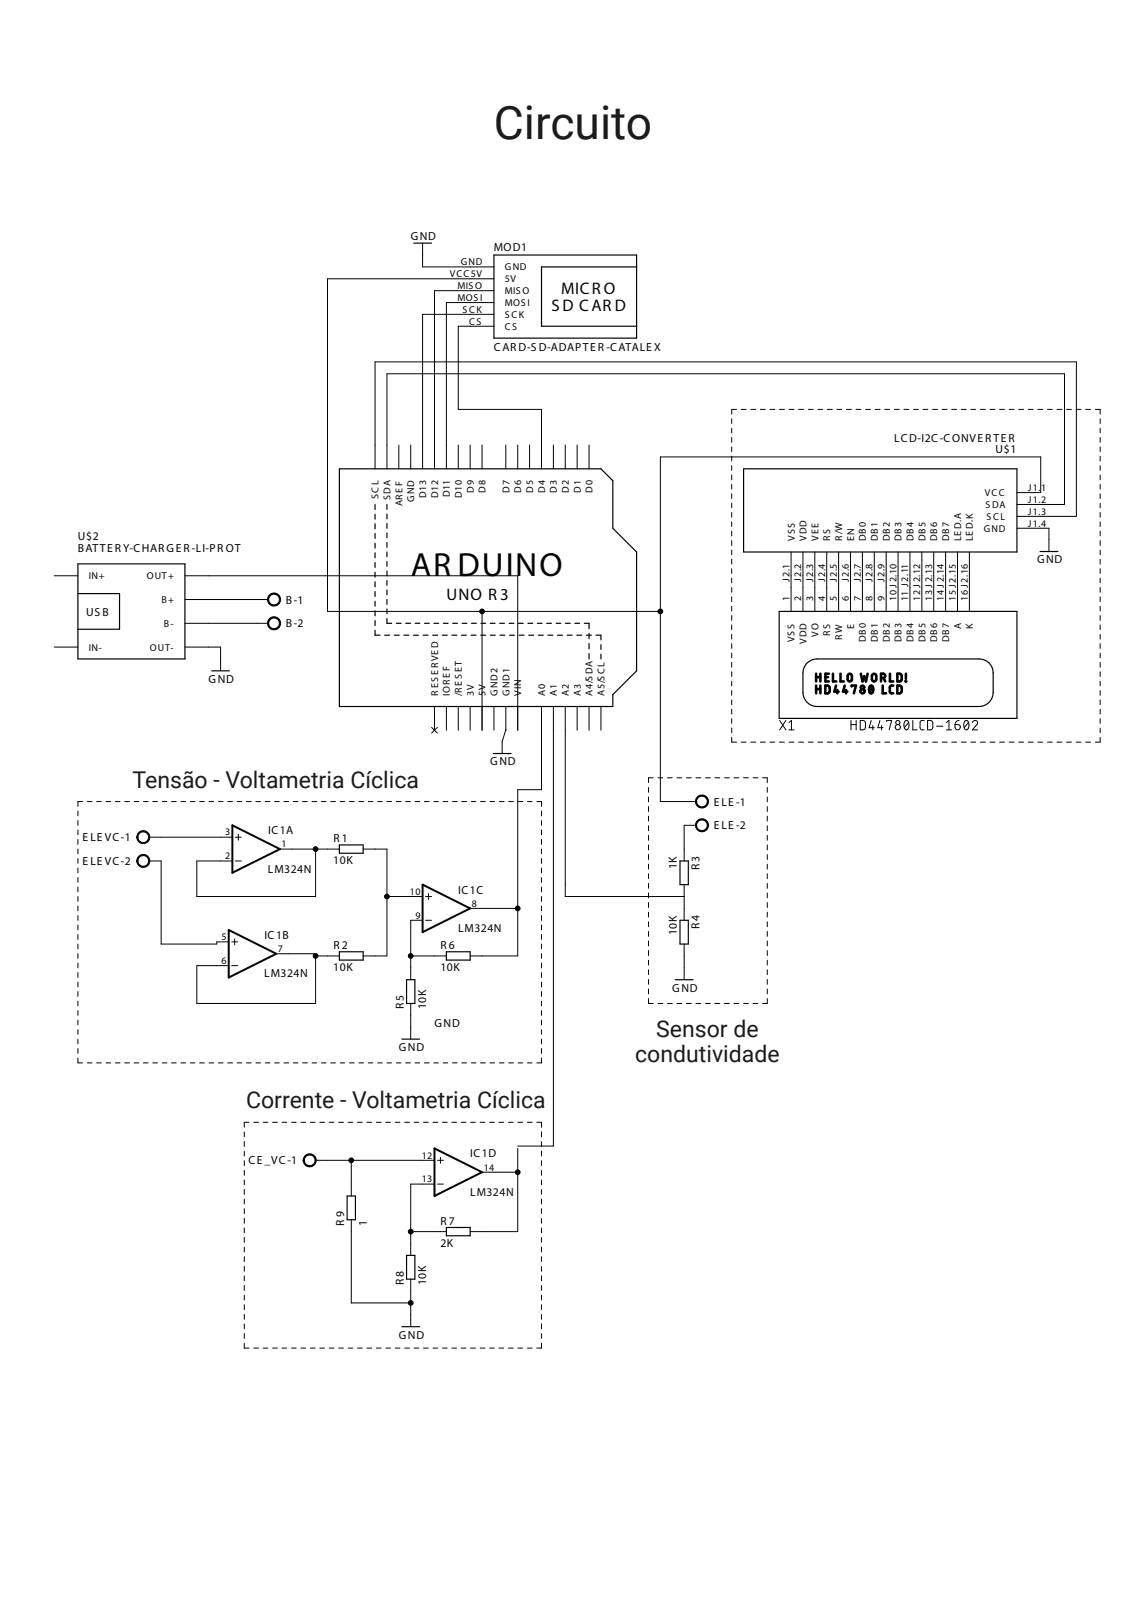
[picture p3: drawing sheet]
<svg xmlns="http://www.w3.org/2000/svg" width="210mm" height="297mm" viewBox="0 0 210 297" stroke-linecap="round" stroke-linejoin="round" font-family="sans-serif">
<!-- layer: Camada 1 -->
<g fill="none" stroke="#050006" stroke-width=".18">
<path d="M86.2 48.9h4.3M86.2 51.1h4.3M86.2 59.8h4.3M86.2 55.5h4.3M86.2 57.6h4.3M86.2 53.3h4.3M134.1 76.8v.8M134.1 78.5v.9M135 75.1h-.9v.8M135.8 75.1h.9M137.6 75.1h.9M139.3 75.1h.9"/>
<path d="M141.1 75.1h.9M142.8 75.1h.9M144.6 75.1h.9M146.4 75.1h.8M148.1 75.1h.9M149.9 75.1h.8M151.6 75.1h.9M153.4 75.1h.9M155.1 75.1h.9M156.9 75.1h.9M158.6 75.1h.9M160.4 75.1h.9"/>
<path d="M162.1 75.1h.9M163.9 75.1h.9M165.6 75.1h.9M167.4 75.1h.9M169.1 75.1h.9M170.9 75.1h.9M172.6 75.1h1M174.4 75.1h.9M176.1 75.1h1M177.9 75.1h.9M179.7 75.1h.9M181.4 75.1h.9"/>
<path d="M183.2 75.1h.9M184.9 75.1h.9M186.7 75.1h.9M188.4 75.1h.9M190.2 75.1h.9M191.9 75.1h.9M193.7 75.1h.9M195.4 75.1h.9M197.2 75.1h.9M199 75.1h.8M200.7 75.1h.9v.8M201.6 76.8v.8"/>
<path d="M201.6 78.5v.9M68.7 81.6v4.4M70.9 81.6v4.4M73.1 81.6v4.4M75.3 81.6v4.4M77.4 81.6v4.4M79.6 81.6v4.4M81.8 81.6v4.4M84 81.6v4.4M86.2 81.6v4.4M88.3 81.6v4.4M92.7 81.6v4.4"/>
<path d="M94.9 81.6v4.4M97 81.6v4.4M99.2 81.6v4.4M101.4 81.6v4.4M103.6 81.6v4.4M105.8 81.6v4.4M107.9 81.6v4.4M134.1 80.2v.9M134.1 81.9v.9M134.1 83.6v.9M134.1 85.4v.8M134.1 87.1v.8"/>
<path d="M134.1 88.8v.9M134.1 90.5v.9M134.1 92.3v.8M134.1 94v.8M134.1 95.7v.8M134.1 97.4v.9M134.1 99.1v.9M186.4 96.8h4.3M186.4 94.7h4.3M186.4 92.5h4.3M186.4 90.3h4.3M201.6 80.2v.9"/>
<path d="M201.6 81.9v.9M201.6 83.6v.9M201.6 85.4v.8M201.6 87.1v.8M201.6 88.8v.9M201.6 90.5v.9M201.6 92.3v.8M201.6 94v.8M201.6 95.7v.8M201.6 97.4v.9M201.6 99.1v.9M134.1 100.8v.9"/>
<path d="M134.1 102.5v.9M134.1 104.3v.8M134.1 106v.8M134.1 107.7v.9M134.1 109.4v.9M134.1 111.2v.8M134.1 112.9v.8M134.1 114.6v.8M134.1 116.3v.9M134.1 118v.9M134.1 119.7v.9M145 101.2v4.4"/>
<path d="M145 107.7v4.4M147.1 101.2v4.4M147.1 107.7v4.4M149.3 101.2v4.4M149.3 107.7v4.4M151.5 101.2v4.4M151.5 107.7v4.4M153.7 101.2v4.4M153.7 107.7v4.4M155.9 101.2v4.4M155.9 107.7v4.4M158 101.2v4.4"/>
<path d="M158 107.7v4.4M160.2 101.2v4.4M160.2 107.7v4.4M162.4 101.2v4.4M162.4 107.7v4.4M164.6 101.2v4.4M164.6 107.7v4.4M166.7 101.2v4.4M166.7 107.7v4.4M168.9 101.2v4.4M168.9 107.7v4.4M171.1 101.2v4.4"/>
<path d="M171.1 107.7v4.4M173.3 101.2v4.4M173.3 107.7v4.4M175.5 101.2v4.4M175.5 107.7v4.4M177.6 101.2v4.4M177.6 107.7v4.4M201.6 100.8v.9M201.6 102.5v.9M201.6 104.3v.8M201.6 106v.8M201.6 107.7v.9"/>
<path d="M201.6 109.4v.9M201.6 111.2v.8M201.6 112.9v.8M201.6 114.6v.8M201.6 116.3v.9M201.6 118v.9M201.6 119.7v.9M79.1 133.4l1 1M79.6 129.5v4.4M80.1 133.4l-1 1M81.8 129.5v4.4M84 129.5v4.4"/>
<path d="M86.2 129.5v4.4M88.3 129.5v4.4M90.5 129.5v4.4M92.7 129.5v4.4M94.9 129.5v4.4M99.2 129.5v4.4M101.4 129.5v4.4M103.6 129.5v4.4M105.8 129.5v4.4M107.9 129.5v4.4M110.1 129.5v4.4M134.1 121.4v.9"/>
<path d="M134.1 123.2v.8M134.1 124.9v.8M134.1 126.6v.9M134.1 128.3v.9M134.1 130v.9M134.1 131.8v.8M134.1 133.5v.8M134.1 135.2v.9h.9M135.8 136.1h.9M137.6 136.1h.9M139.3 136.1h.9M141.1 136.1h.9"/>
<path d="M142.8 136.1h.9M142.9 132.1l1.1 1.7M144 132.1l-1.1 1.7M144.6 133.8h.9M144.6 132.5l.4-.4v1.7M144.6 136.1h.9M146.4 136.1h.8M148.1 136.1h.9M149.9 136.1h.8M151.6 136.1h.9M153.4 136.1h.9M155.1 136.1h.9"/>
<path d="M155.9 132.1v1.7M155.9 132.8h1M156.9 136.1h.9M156.9 132.1v1.7M157.6 132.1h.6l.3 .2 .1 1-.2 .4-.8 .1zM158.6 136.1h.9M159.6 132.1l-.3 1.3h.9M159.9 133v.8M160.4 136.1h.9M161.2 132.1l-.3 1.3h.9M161.5 133v.8M162.1 136.1h.9"/>
<path d="M162.5 132.3v-.2h.9l-.5 1.7M163.9 136.1h.9M165.6 136.1h.9M165.9 132.2l.1-.1a.73 .73 0 0 1 .6 1.1l-.1 .2a.42 .42 0 0 1-.4 .4 .42 .42 0 0 1-.4-.4v-.7zM166.5 132.5l-.8 .9M167.3 132.1v1.7h.7M167.4 136.1h.9M169.1 136.1h.9M169.4 132.1h-.6l-.2 .2v1.1l.2 .4h.6M170 132.1h.6l.3 .3v.9l-.1 .3-.2 .2h-.6zM170.9 136.1h.9M171.6 133.1h1.2"/>
<path d="M172.6 136.1h1M173.4 133.8h1M173.4 132.5l.5-.4v1.7M174.4 136.1h.9M175 132.8h.6a.48 .48 0 0 1 .4 .6 .48 .48 0 0 1-.5 .4 .48 .48 0 0 1-.5-.5zM175.8 132.1l-.6 .2-.2 .5M176.1 136.1h1M176.8 132.2l.1-.1a.78 .78 0 0 1 .6 1.3 .42 .42 0 0 1-.4 .4 .42 .42 0 0 1-.4-.4l-.1-.7zM177.5 132.5l-.8 .9M177.9 136.1h.9M178.2 132.5a.48 .48 0 0 1 .7-.4 .48 .48 0 0 1 .1 .7l-.8 1h.9M179.7 136.1h.9"/>
<path d="M181.4 136.1h.9M183.2 136.1h.9M184.9 136.1h.9M186.7 136.1h.9M188.4 136.1h.9M190.2 136.1h.9M191.9 136.1h.9M193.7 136.1h.9M195.4 136.1h.9M197.2 136.1h.9M199 136.1h.8M201.6 121.4v.9"/>
<path d="M201.6 123.2v.8M201.6 124.9v.8M201.6 126.6v.9M201.6 128.3v.9M201.6 130v.9M201.6 131.8v.8M201.6 133.5v.8M201.6 135.2v.9h-.9M14.3 148.7v.9M14.3 150.4v.9M14.3 152.2v.9M14.3 153.9v.9"/>
<path d="M14.3 155.6v.9M14.3 157.4v.9M14.3 159.1v.9M15.1 147h-.8v.8M16 147h.9M17.7 147h.9M19.4 147h.9M21.1 147h.9M22.8 147h.9M24.6 147h.8M26.3 147h.9M28 147h.9"/>
<path d="M29.7 147h.9M31.4 147h.9M33.2 147h.8M34.9 147h.8M36.6 147h.8M38.3 147h.9M40 147h.9M41.7 147h.9M43.5 147h.8M45.2 147h.8M46.9 147h.8M48.6 147h.9"/>
<path d="M50.3 147h.9M52 147h.9M53.7 147h.9M55.5 147h.8M57.2 147h.8M58.9 147h.9M60.6 147h.9M62.3 147h.9M64 147h.9M65.8 147h.8M67.5 147h.8M69.2 147h.9"/>
<path d="M70.9 147h.9M72.6 147h.9M74.3 147h.9M76.1 147h.8M77.8 147h.8M79.5 147h.8M81.2 147h.9M82.9 147h.9M84.6 147h.9M86.4 147h.8M88.1 147h.8M89.8 147h.8"/>
<path d="M91.5 147h.9M93.2 147h.9M94.9 147h.9M96.6 147h.9M98.4 147h.8v.8M99.2 148.7v.9M99.2 150.4v.9M99.2 152.2v.9M99.2 153.9v.9M99.2 155.6v.9M99.2 157.4v.9M99.2 159.1v.9"/>
<path d="M118.8 144.4v.8M118.8 146.1v.9M118.8 147.9v.9M118.8 149.6v.9M118.8 151.4v.9M118.8 153.1v1M118.8 154.9v.9M118.8 156.7v.9M118.8 158.4v.9M119.7 142.6h-.9v.9M120.6 142.6h.8M122.3 142.6h.9"/>
<path d="M124 142.6h.9M125.4 155.7v2.1M125.8 142.6h.9M127.5 142.6h.9M129.3 142.6h.9M131 142.6h.9M132.8 142.6h.8M134.5 142.6h.9M136.2 142.6h.9M138 142.6h.9M139.7 142.6h.9v.9M140.6 144.4v.8"/>
<path d="M140.6 146.1v.9M140.6 147.9v.9M140.6 149.6v.9M140.6 151.4v.9M140.6 153.1v1M140.6 154.9v.9M140.6 156.7v.9M140.6 158.4v.9M14.3 160.9v.9M14.3 162.6v.9M14.3 164.4v.9M14.3 166.1v.9"/>
<path d="M14.3 167.8v.9M14.3 169.6v.9M14.3 171.3v.9M14.3 173.1v.9M14.3 174.8v.9M14.3 176.6v.9M14.3 178.3v.9M99.2 160.9v.9M99.2 162.6v.9M99.2 164.4v.9M99.2 166.1v.9M99.2 167.8v.9"/>
<path d="M99.2 169.6v.9M99.2 171.3v.9M99.2 173.1v.9M99.2 174.8v.9M99.2 176.6v.9M99.2 178.3v.9M118.8 160.2v.9M118.8 161.9v1M118.8 163.7v.9M118.8 165.5v.9M118.8 167.2v.9M118.8 169v.9"/>
<path d="M118.8 170.8v.9M118.8 172.5v.9M118.8 174.3v.9M118.8 176v.9M118.8 177.8v.9M118.8 179.6v.8M125.4 162.2v2.2M125.4 166.5v2.2M125.4 173.1v2.2M140.6 160.2v.9M140.6 161.9v1M140.6 163.7v.9"/>
<path d="M140.6 165.5v.9M140.6 167.2v.9M140.6 169v.9M140.6 170.8v.9M140.6 172.5v.9M140.6 174.3v.9M140.6 176v.9M140.6 177.8v.9M140.6 179.6v.8M14.3 180v.9M14.3 181.8v.9M14.3 183.5v.9"/>
<path d="M14.3 185.3v.8M14.3 187v.9M14.3 188.8v.8M14.3 190.5v.9M14.3 192.2v.9M14.3 194v.9h.8M16 194.9h.9M17.7 194.9h.9M19.4 194.9h.9M21.1 194.9h.9M22.8 194.9h.9M24.6 194.9h.8"/>
<path d="M26.3 194.9h.9M28 194.9h.9M29.7 194.9h.9M31.4 194.9h.9M33.2 194.9h.8M34.9 194.9h.8M36.6 194.9h.8M38.3 194.9h.9M40 194.9h.9M41.7 194.9h.9M43.5 194.9h.8M45.2 194.9h.8"/>
<path d="M46.9 194.9h.8M48.6 194.9h.9M50.3 194.9h.9M52 194.9h.9M53.7 194.9h.9M55.5 194.9h.8M57.2 194.9h.8M58.9 194.9h.9M60.6 194.9h.9M62.3 194.9h.9M64 194.9h.9M65.8 194.9h.8"/>
<path d="M67.5 194.9h.8M69.2 194.9h.9M70.9 194.9h.9M72.6 194.9h.9M74.3 194.9h.9M76.1 194.9h.8M77.8 194.9h.8M79.5 194.9h.8M81.2 194.9h.9M82.9 194.9h.9M84.6 194.9h.9M86.4 194.9h.8"/>
<path d="M88.1 194.9h.8M89.8 194.9h.8M91.5 194.9h.9M93.2 194.9h.9M94.9 194.9h.9M96.6 194.9h.9M99.2 180v.9M99.2 181.8v.9M99.2 183.5v.9M99.2 185.3v.8M99.2 187v.9M99.2 188.8v.8"/>
<path d="M99.2 190.5v.9M99.2 192.2v.9M99.2 194v.9h-.8M118.8 181.3v.9M118.8 183.1v.9h.9M120.6 184h.8M122.3 184h.9M124 184h.9M125.8 184h.9M127.5 184h.9M129.3 184h.9M131 184h.9"/>
<path d="M132.8 184h.8M134.5 184h.9M136.2 184h.9M138 184h.9M140.6 181.3v.9M140.6 183.1v.9h-.9M44.8 207.5v.9M44.8 209.3v.9M44.8 211v.9M44.8 212.8v.9M44.8 214.6v.9M44.8 216.3v.9"/>
<path d="M44.8 218.1v.9M44.8 219.8v.9M45.6 205.8h-.8v.9M46.5 205.8h.9M48.2 205.8h.9M50 205.8h.8M51.7 205.8h.9M53.4 205.8h.9M55.1 205.8h.9M56.9 205.8h.8M58.6 205.8h.9M60.3 205.8h.9"/>
<path d="M62.1 205.8h.8M63.8 205.8h.9M65.5 205.8h.9M67.2 205.8h.9M69 205.8h.8M70.7 205.8h.9M72.4 205.8h.9M74.2 205.8h.8M75.9 205.8h.9M77.6 205.8h.9M79.3 205.8h.9M81.1 205.8h.8"/>
<path d="M82.8 205.8h.9M84.5 205.8h.9M86.2 205.8h.9M88 205.8h.9M89.7 205.8h.9M91.4 205.8h.9M93.2 205.8h.8M94.9 205.8h.9M96.6 205.8h.9M98.4 205.8h.8v.9M99.2 207.5v.9M99.2 209.3v.9"/>
<path d="M99.2 211v.9M99.2 212.8v.9M99.2 214.6v.9M99.2 216.3v.9M99.2 218.1v.9M99.2 219.8v.9M44.8 221.6v.9M44.8 223.4v.9M44.8 225.1v.9M44.8 226.9v.9M44.8 228.6v.9M44.8 230.4v.9"/>
<path d="M44.8 232.2v.9M44.8 233.9v.9M44.8 235.7v.9M44.8 237.4v.9M44.8 239.2v.9M99.2 221.6v.9M99.2 223.4v.9M99.2 225.1v.9M99.2 226.9v.9M99.2 228.6v.9M99.2 230.4v.9M99.2 232.2v.9"/>
<path d="M99.2 233.9v.9M99.2 235.7v.9M99.2 237.4v.9M99.2 239.2v.9M44.8 241v.9M44.8 242.7v.9M44.8 244.5v.9M44.8 246.2v.9h.8M46.5 247.1h.9M48.2 247.1h.9M50 247.1h.8M51.7 247.1h.9"/>
<path d="M53.4 247.1h.9M55.1 247.1h.9M56.9 247.1h.8M58.6 247.1h.9M60.3 247.1h.9M62.1 247.1h.8M63.8 247.1h.9M65.5 247.1h.9M67.2 247.1h.9M69 247.1h.8M70.7 247.1h.9M72.4 247.1h.9"/>
<path d="M74.2 247.1h.8M75.9 247.1h.9M77.6 247.1h.9M79.3 247.1h.9M81.1 247.1h.8M82.8 247.1h.9M84.5 247.1h.9M86.2 247.1h.9M88 247.1h.9M89.7 247.1h.9M91.4 247.1h.9M93.2 247.1h.8"/>
<path d="M94.9 247.1h.9M96.6 247.1h.9M99.2 241v.9M99.2 242.7v.9M99.2 244.5v.9M99.2 246.2v.9h-.8"/>
<circle cx="164.5" cy="133.3" r=".48"/>
<circle cx="164.5" cy="132.5" r=".39"/>
</g>
<g fill="none" stroke="#050006" stroke-width=".22">
<path d="M90.5 46.8h26.2v15.2h-26.2zM116.7 48.9h-17.5v10.9h17.5M62.2 86h47.9l2.2 2.1v8.7l4.4 4.4v21.8l-4.4 4.3v2.2h-50.1zM68.7 92.5v.9M68.7 94.3v.9M68.7 96v1M68.7 97.8v.9M68.7 99.6v.9M70.9 92.5v.9M70.9 94.2v.9M70.9 96v.9M70.9 97.7v.9"/>
<path d="M70.9 99.5v.8M136.3 86h50.1v15.2h-50.1zM68.7 101.3v1M68.7 103.1v.9M68.7 104.9v.9M68.7 106.7v.9M68.7 108.4v1M68.7 110.2v.9M68.7 112v.9M68.7 113.8v.9M68.7 115.5v1h.9M70.5 116.5h.9"/>
<path d="M70.9 101.2v.9M70.9 102.9v.9M70.9 104.7v.9M70.9 106.4v.9M70.9 108.2v.8M70.9 109.9v.9M70.9 111.6v.9M70.9 113.4v.9h.9M72.2 116.5h1M72.6 114.3h.9M74 116.5h.9M74.4 114.3h.8"/>
<path d="M75.8 116.5h.9M76.1 114.3h.8M77.5 116.5h.9M77.8 114.3h.9M79.3 116.5h.9M79.5 114.3h.9M81.1 116.5h.9M81.2 114.3h.9M82.8 116.5h.9M83 114.3h.8M84.6 116.5h.9M84.7 114.3h.9"/>
<path d="M86.3 116.5h.9M86.4 114.3h.9M88.1 116.5h.9M88.1 114.3h.9M89.9 116.5h.8M89.9 114.3h.8M91.6 114.3h.8M91.6 116.5h.9M93.3 114.3h.9M93.4 116.5h.9M95 114.3h.9M95.1 116.5h.9"/>
<path d="M96.7 114.3h.9M96.9 116.5h.9M98.5 114.3h.8M98.6 116.5h1M100.2 114.3h.8M100.4 116.5h.9M101.9 114.3h.9M102.2 116.5h.9M103.6 114.3h.9M103.9 116.5h.9M105.3 114.3h.9M105.7 116.5h.9"/>
<path d="M107.1 114.3h.8v1M107.5 116.5h.9M107.9 116.1v1M107.9 118v1M107.9 119.8v1M109.2 116.5h.9v.8M110.1 118.2v.9M110.1 119.9v.9M142.8 112.1h43.6v19.6h-43.6zM147.9 121.6l.7-.5 1.1-.3h29.7a2.54 2.54 0 0 1 2.6 2.6v3.5a2.57 2.57 0 0 1-2.6 2.6h-29.7a2.6 2.6 0 0 1-2.6-2.6l.1-3.9 .2-.8zM124.6 157.8h1.5v4.4h-1.5zM124.6 168.7h1.5v4.4h-1.5z"/>
</g>
<g fill="none" stroke="#050006" stroke-width=".47">
<path d="M149.6 123.5v1.4M149.6 125.7v1.4M149.6 124.1h.7M149.6 126.3h.7M150.3 123.5v1.4M150.3 125.7v1.4M151.2 125.7h.6l.2 .2v.8l-.2 .4h-.6zM151.3 124.1h.4M151.9 123.5h-.6v1.4h.6M152.6 123.5v1.4h.7M153.2 125.7l-.3 1.1h.8M153.4 126.5v.6"/>
<path d="M154 123.5v1.4h.6M154.8 125.7l-.3 1.1h.8M155 126.5v.6M155.5 123.6l.2-.1 .3 .1 .1 .9a.39 .39 0 0 1-.4 .4 .39 .39 0 0 1-.4-.4zM156.1 125.9v-.2h.7l-.3 1.4M157.7 123.5l.3 1.4 .4-.9 .3 .9 .3-1.4M159.4 125.8l.2-.1a.85 .85 0 0 1 0 1.4 .89 .89 0 0 1-.2-1.3zM159.9 123.6l.3-.1 .2 .1 .2 .9a.4 .4 0 0 1-.4 .4 .4 .4 0 0 1-.4-.4zM160 126l-.7 .8M161.4 124.3h.4a.4 .4 0 0 0 .4-.4 .4 .4 0 0 0-.4-.4h-.4v1.4M161.8 125.7v1.4h.6M161.9 124.3l.3 .6"/>
<path d="M163.1 123.5v1.4h.6M163.7 125.7l-.6 .1v.2v.9l.2 .2h.4M164.4 123.5l.6 .1 .2 .2v.7l-.2 .4h-.6zM164.4 125.7h.6l.2 .2v.8l-.2 .4h-.6zM166 124.9h.1M166 123.5v1"/>
<circle cx="158.1" cy="126.7" r=".39"/>
<circle cx="158.1" cy="126" r=".32"/>
</g>
<path d="M127.8 146.1a1.2 1.2 0 0 1 1.9 .2 1.2 1.2 0 0 1-.7 1.8 1.2 1.2 0 0 1-1.6-1.1h.3a.98 .98 0 0 1 1.4-.9 .98 .98 0 0 1 .1 1.7 .98 .98 0 0 1-1.5-.6v-.2h-.3z" fill-rule="evenodd" fill="#050006"/>
<path d="M125.4 147h2.1M127.8 146.1a1.2 1.2 0 0 1 1.9 .2 1.2 1.2 0 0 1-.7 1.8 1.2 1.2 0 0 1-1.6-1.1h.3a.98 .98 0 0 1 1.4-.9 .98 .98 0 0 1 .1 1.7 .98 .98 0 0 1-1.5-.6v-.2h-.3z" fill="none" stroke="#050006" stroke-width=".18"/>
<path d="M127.8 150.5a1.2 1.2 0 0 1 1.9 .2 1.2 1.2 0 0 1-.7 1.7 1.2 1.2 0 0 1-1.6-1.1h.3a.98 .98 0 0 1 1.4-.8 .98 .98 0 0 1 .1 1.6 .98 .98 0 0 1-1.5-.6v-.2h-.3z" fill-rule="evenodd" fill="#050006"/>
<path d="M125.4 151.3h2.1M127.8 150.5a1.2 1.2 0 0 1 1.9 .2 1.2 1.2 0 0 1-.7 1.7 1.2 1.2 0 0 1-1.6-1.1h.3a.98 .98 0 0 1 1.4-.8 .98 .98 0 0 1 .1 1.6 .98 .98 0 0 1-1.5-.6v-.2h-.3z" fill="none" stroke="#050006" stroke-width=".18"/>
<path d="M49.3 109.1a1.2 1.2 0 0 1 1.9 .2 1.2 1.2 0 0 1-.7 1.8 1.2 1.2 0 0 1-1.5-1.2h.2a.98 .98 0 0 1 1.4-.9 .98 .98 0 0 1 .3 1.6 .98 .98 0 0 1-1.6-.4l-.1-.3h-.2z" fill-rule="evenodd" fill="#050006"/>
<path d="M46.9 109.9h2.2M49.3 109.1a1.2 1.2 0 0 1 1.9 .2 1.2 1.2 0 0 1-.7 1.8 1.2 1.2 0 0 1-1.5-1.2h.2a.98 .98 0 0 1 1.4-.9 .98 .98 0 0 1 .3 1.6 .98 .98 0 0 1-1.6-.4l-.1-.3h-.2z" fill="none" stroke="#050006" stroke-width=".18"/>
<path d="M49.3 113.5a1.2 1.2 0 0 1 1.9 .2 1.2 1.2 0 0 1-.7 1.7 1.2 1.2 0 0 1-1.5-1.1h.2a.98 .98 0 0 1 1.4-1 .98 .98 0 0 1 .3 1.7 .98 .98 0 0 1-1.6-.5l-.1-.2h-.2z" fill-rule="evenodd" fill="#050006"/>
<g fill="none" stroke="#050006" stroke-width=".18">
<path d="M192.2 98.9v2.2M9.9 105.6h4.4M9.9 118.6h4.4M33.9 114.3h4.3M33.9 105.6h4.3M33.9 118.6h4.3M33.9 109.9h4.3M46.9 114.3h2.2M49.3 113.5a1.2 1.2 0 0 1 1.9 .2 1.2 1.2 0 0 1-.7 1.7 1.2 1.2 0 0 1-1.5-1.1h.2a.98 .98 0 0 1 1.4-1 .98 .98 0 0 1 .3 1.7 .98 .98 0 0 1-1.6-.5l-.1-.2h-.2zM92 136v2.1M40.4 153.5h2.2M40.4 157.8h2.2"/>
<path d="M43.1 153.5h1.1M43.1 157.8h1.1M43.7 152.9v1.1M51.3 155.7h2.2M60 155.7h2.2M66.5 155.7h2.2M39.7 172.7h2.2M39.7 177h2.2M42.5 172.7h1M42.5 177h1M43 172.1v1.1M50.6 174.9h2.2"/>
<path d="M60 175.3h2.2M66.5 175.3h2.2M75.3 164.4h2.1M75.3 168.7h2.1M75.3 177.4v2.2M78 164.4h1.1M78 168.7h1.1M78.5 163.8v1.1M79.6 175.3h2.2M86.2 166.5h2.1M86.2 175.3h2.1M125.4 177.4v2.2"/>
<path d="M75.3 184v2.1M75.3 188.3v2.2"/>
</g>
<path d="M14.3 103.4h19.6v17.4h-19.6zM14.3 108.8h7.6v6.6h-7.6M190.6 101.1h3.2M90.4 138.1h3.3M62.2 154.9h4.3v1.5h-4.3zM62.2 174.5h4.3v1.5h-4.3zM74.5 179.6h1.5v4.4h-1.5zM81.8 174.5h4.4v1.5h-4.4zM123.7 179.6h3.3M73.6 190.5h3.3" fill="none" stroke="#050006" stroke-width=".22"/>
<path d="M42.6 151.3l8.7 4.4-8.7 4.3zM41.9 170.5l8.7 4.4-8.7 4.3zM77.4 162.2l8.8 4.3-8.8 4.4z" fill="none" stroke="#050006" stroke-width=".36"/>
<path d="M25.4 152.7a1.2 1.2 0 0 1 1.9 .2 1.2 1.2 0 0 1-.7 1.7 1.2 1.2 0 0 1-1.5-1.1h.2a.98 .98 0 0 1 1.4-.8 .98 .98 0 0 1 .1 1.6 .98 .98 0 0 1-1.5-.6v-.2h-.2z" fill-rule="evenodd" fill="#050006"/>
<path d="M25.4 152.7a1.2 1.2 0 0 1 1.9 .2 1.2 1.2 0 0 1-.7 1.7 1.2 1.2 0 0 1-1.5-1.1h.2a.98 .98 0 0 1 1.4-.8 .98 .98 0 0 1 .1 1.6 .98 .98 0 0 1-1.5-.6v-.2h-.2zM27.4 153.5h2.1" fill="none" stroke="#050006" stroke-width=".18"/>
<path d="M25.4 157a1.2 1.2 0 0 1 1.9 .2 1.2 1.2 0 0 1-.7 1.8 1.2 1.2 0 0 1-1.5-1.2h.2a.98 .98 0 0 1 1.4-.8 .98 .98 0 0 1 .1 1.7 .98 .98 0 0 1-1.5-.6v-.3h-.2z" fill-rule="evenodd" fill="#050006"/>
<g fill="none" stroke="#050006" stroke-width=".18">
<path d="M77.4 44.6v2.2M40.4 120.8v2.2M25.4 157a1.2 1.2 0 0 1 1.9 .2 1.2 1.2 0 0 1-.7 1.8 1.2 1.2 0 0 1-1.5-1.2h.2a.98 .98 0 0 1 1.4-.8 .98 .98 0 0 1 .1 1.7 .98 .98 0 0 1-1.5-.6v-.3h-.2zM27.4 157.8h2.1M64.4 217.1v2.2M77.4 212.7h2.2M77.4 217.1h2.2M80.2 212.7h1.1M80.2 217.1h1.1M80.7 212.2v1.1M88.3 214.9h2.2M64.4 223.6v2.2"/>
<path d="M75.3 228v2.2M75.3 234.5v2.2M79.6 225.8h2.2M86.2 225.8h2.1"/>
</g>
<path d="M75.8 44.6h3.3M38.8 123h3.2M63.6 219.3h1.5v4.3h-1.5zM74.5 230.2h1.5v4.3h-1.5zM81.8 225h4.4v1.6h-4.4z" fill="none" stroke="#050006" stroke-width=".22"/>
<path d="M79.6 210.5l8.7 4.4-8.7 4.4z" fill="none" stroke="#050006" stroke-width=".36"/>
<path d="M55.9 211.9a1.2 1.2 0 0 1 1.9 .2 1.2 1.2 0 0 1-.7 1.8 1.2 1.2 0 0 1-1.6-1.2h.3a.98 .98 0 0 1 1.3-.9 .98 .98 0 0 1 .3 1.6 .98 .98 0 0 1-1.6-.4v-.3h-.3z" fill-rule="evenodd" fill="#050006"/>
<g fill="none" stroke="#050006" stroke-width=".18">
<path d="M70.9 81.6v-13.1h124.2v24h-4.4M145 105.6v2.1M147.1 105.6v2.1M149.3 105.6v2.1M151.5 105.6v2.1M153.7 105.6v2.1M155.9 105.6v2.1M158 105.6v2.1M160.2 105.6v2.1M162.4 105.6v2.1M164.6 105.6v2.1M166.7 105.6v2.1"/>
<path d="M168.9 105.6v2.1M171.1 105.6v2.1M173.3 105.6v2.1M175.5 105.6v2.1M177.6 105.6v2.1M53.5 155.7h6.5M57.8 155.7v8.7h-21.7v-6.6h4.3M125.4 151.3v4.4M55.9 211.9a1.2 1.2 0 0 1 1.9 .2 1.2 1.2 0 0 1-.7 1.8 1.2 1.2 0 0 1-1.6-1.2h.3a.98 .98 0 0 1 1.3-.9 .98 .98 0 0 1 .3 1.6 .98 .98 0 0 1-1.6-.4v-.3h-.3zM57.8 212.7h2.2M75.3 241v2.2"/>
</g>
<path d="M73.6 243.2h3.3" fill="none" stroke="#050006" stroke-width=".22"/>
<circle cx="57.8" cy="155.7" r=".44" fill="#050006"/>
<g fill="none" stroke="#050006" stroke-width=".18">
<path d="M52.8 174.9h5v9.1h-21.7v-7h3.6M57.8 175.3h2.2"/>
<circle cx="57.8" cy="155.7" r=".44"/>
</g>
<circle cx="57.8" cy="175.3" r=".44" fill="#050006"/>
<g fill="none" stroke="#050006" stroke-width=".18">
<path d="M75.3 175.3h4.3M75.3 168.7v8.7"/>
<circle cx="57.8" cy="175.3" r=".44"/>
</g>
<circle cx="75.3" cy="175.3" r=".44" fill="#050006"/>
<g fill="none" stroke="#050006" stroke-width=".18">
<path d="M99.2 144.8h-4.3v30.5h-6.6M88.3 166.5h6.6"/>
<circle cx="75.3" cy="175.3" r=".44"/>
</g>
<circle cx="94.9" cy="166.5" r=".44" fill="#050006"/>
<g fill="none" stroke="#050006" stroke-width=".18">
<path d="M99.2 133.9v10.9M68.7 155.7h2.2v19.6h-2.2M70.9 164.4h4.4"/>
<circle cx="94.9" cy="166.5" r=".44"/>
</g>
<circle cx="70.9" cy="164.4" r=".44" fill="#050006"/>
<g fill="none" stroke="#050006" stroke-width=".18">
<path d="M77.4 46.8v2.1h8.8M190.7 96.8h1.5v2.1M38.2 118.6h2.2v2.2M92.7 133.9l-.7 2.1M125.4 175.3v2.1M75.3 186.1v2.2M64.4 225.8v13.1h10.9M75.3 236.7v4.3"/>
<circle cx="70.9" cy="164.4" r=".44"/>
</g>
<circle cx="75.3" cy="238.9" r=".44" fill="#050006"/>
<g fill="none" stroke="#050006" stroke-width=".18">
<path d="M86.2 53.3h-6.6v28.3M86.2 57.6h-8.8v24M86.2 59.8h-2.2v15.3h15.2v6.5M86.2 55.5h-4.4v26.1M38.2 105.6h56.7v28.3M38.2 109.9h8.7M38.2 114.3h8.7M29.5 153.5h10.9M29.5 157.8v15.3h10.2v-.4M77.4 217.1h-2.1v10.9M75.3 225.8h4.3"/>
<circle cx="75.3" cy="238.9" r=".44"/>
</g>
<circle cx="75.3" cy="225.8" r=".44" fill="#050006"/>
<g fill="none" stroke="#050006" stroke-width=".18">
<path d="M60 212.7h17.4M64.4 212.7v4.4"/>
<circle cx="75.3" cy="225.8" r=".44"/>
</g>
<circle cx="64.4" cy="212.7" r=".44" fill="#050006"/>
<g fill="none" stroke="#050006" stroke-width=".18">
<path d="M90.5 214.9h4.4v10.9h-6.6"/>
<circle cx="64.4" cy="212.7" r=".44"/>
</g>
<circle cx="94.9" cy="214.9" r=".44" fill="#050006"/>
<g fill="none" stroke="#050006" stroke-width=".18">
<path d="M60 51.1h26.2M121 83.8v63.2h4.4M121 112.1h-32.7v21.8M94.9 210.5v4.4"/>
<circle cx="94.9" cy="214.9" r=".44"/>
</g>
<circle cx="121" cy="112.1" r=".44" fill="#050006"/>
<g fill="none" stroke="#050006" stroke-width=".18">
<path d="M60 51.1v61h28.3M121 83.8h69.7v6.5"/>
<circle cx="121" cy="112.1" r=".44"/>
</g>
<circle cx="88.3" cy="112.1" r=".44" fill="#050006"/>
<g fill="none" stroke="#050006" stroke-width=".18">
<path d="M68.7 81.6v-15.3h128.5v28.4h-6.5M101.4 133.9v76.2h-6.5M103.6 133.9v30.5h21.8v2.1"/>
<circle cx="88.3" cy="112.1" r=".44"/>
</g>
<text font-size="8.5" fill="#211915" x="90.5" y="25.5">Circuito</text>
<text font-size="6.2" fill="#050006" x="75.3" y="105.6">AR DUINO</text>
<g font-size="4.2" fill="#211915">
<text x="24.3" y="144.5">Tensão - Voltametria Cíclica</text>
<text x="120.2" y="190">Sensor de</text>
<text x="116.4" y="194.6">condutividade</text>
<text x="45.1" y="203.1">Corrente - Voltametria Cíclica</text>
</g>
<g font-size="3.1" fill="#050006">
<text x="102.8" y="53.8">MICR O</text>
<text x="101" y="57.1">S D CAR D</text>
<text x="81.8" y="109.9">UNO R 3</text>
</g>
<g font-size="2.1" fill="#050006">
<text x="75.3" y="43.9">GND</text>
<text x="90.5" y="46.1">MOD1</text>
<text x="90.5" y="64.4">CAR D-S D-ADAPTE R -CATALE X</text>
<text x="163.9" y="80.9">LCD-I2C-CONVE RTE R</text>
<text x="182.4" y="83.1">U$1</text>
<text x="14.3" y="101.2">BATTE RY-CHAR GE R -LI-PR OT</text>
<text x="14.3" y="99">U$2</text>
<text x="190" y="103.3">GND</text>
<text x="15.8" y="112.9">US B</text>
<text x="52.4" y="110.7">B-1</text>
<text x="52.4" y="115">B-2</text>
<text x="38.2" y="125.2">GND</text>
<text x="89.8" y="140.3">GND</text>
<text x="130.8" y="147.7">E LE -1</text>
<text x="15.1" y="154.2">E LE VC-1</text>
<text x="49.1" y="152.9">IC1A</text>
<text x="61.1" y="154.4">R 1</text>
<text x="130.8" y="152.1">E LE -2</text>
<text x="15.1" y="158.6">E LE VC-2</text>
<text x="49.1" y="160">LM324N</text>
<text x="61.1" y="158.5">10K</text>
<text x="124.1" y="159.4" transform="rotate(-90 124.1 159.4)">1K</text>
<text x="128.2" y="159.5" transform="rotate(-90 128.2 159.5)">R 3</text>
<text x="84" y="163.8">IC1C</text>
<text x="48.4" y="172.1">IC1B</text>
<text x="61.1" y="174">R 2</text>
<text x="80.7" y="174">R 6</text>
<text x="84" y="170.9">LM324N</text>
<text x="124.1" y="171.5" transform="rotate(-90 124.1 171.5)">10K</text>
<text x="128.2" y="170.4" transform="rotate(-90 128.2 170.4)">R 4</text>
<text x="48.4" y="179.2">LM324N</text>
<text x="61.1" y="178.1">10K</text>
<text x="80.7" y="178.1">10K</text>
<text x="74" y="185.1" transform="rotate(-90 74 185.1)">R 5</text>
<text x="78.1" y="185.1" transform="rotate(-90 78.1 185.1)">10K</text>
<text x="123.2" y="181.8">GND</text>
<text x="79.6" y="188.3">GND</text>
<text x="73.1" y="192.7">GND</text>
<text x="45.5" y="213.5">CE _VC-1</text>
<text x="86.2" y="212.2">IC1D</text>
<text x="86.2" y="219.3">LM324N</text>
<text x="63.1" y="224.7" transform="rotate(-90 63.1 224.7)">R 9</text>
<text x="67.2" y="224.7" transform="rotate(-90 67.2 224.7)">1</text>
<text x="80.7" y="224.5">R 7</text>
<text x="80.7" y="228.6">2K</text>
<text x="74" y="235.6" transform="rotate(-90 74 235.6)">R 8</text>
<text x="78.1" y="235.6" transform="rotate(-90 78.1 235.6)">10K</text>
<text x="73.1" y="245.4">GND</text>
</g>
<g font-size="1.8" fill="#050006">
<text x="82.4" y="50.8">VCC5V</text>
<text x="83.8" y="53">MISO</text>
<text x="84.4" y="48.6">GND</text>
<text x="92.5" y="49.6">GND</text>
<text x="92.5" y="51.8">5V</text>
<text x="92.5" y="53.9">MISO</text>
<text x="83.8" y="55.2">MOS I</text>
<text x="84.8" y="57.3">SCK</text>
<text x="86" y="59.5">CS</text>
<text x="92.5" y="56.1">MOSI</text>
<text x="92.5" y="58.3">S CK</text>
<text x="92.5" y="60.5">CS</text>
<text x="69.4" y="91.5" transform="rotate(-90 69.4 91.5)">SCL</text>
<text x="71.6" y="91.7" transform="rotate(-90 71.6 91.7)">SDA</text>
<text x="73.7" y="92.8" transform="rotate(-90 73.7 92.8)">AR E F</text>
<text x="75.9" y="92" transform="rotate(-90 75.9 92)">GND</text>
<text x="78.1" y="91.3" transform="rotate(-90 78.1 91.3)">D13</text>
<text x="80.3" y="91.3" transform="rotate(-90 80.3 91.3)">D12</text>
<text x="82.5" y="91.2" transform="rotate(-90 82.5 91.2)">D11</text>
<text x="84.6" y="91.3" transform="rotate(-90 84.6 91.3)">D10</text>
<text x="86.8" y="90.3" transform="rotate(-90 86.8 90.3)">D9</text>
<text x="89" y="90.3" transform="rotate(-90 89 90.3)">D8</text>
<text x="93.3" y="90.3" transform="rotate(-90 93.3 90.3)">D7</text>
<text x="95.5" y="90.3" transform="rotate(-90 95.5 90.3)">D6</text>
<text x="97.7" y="90.3" transform="rotate(-90 97.7 90.3)">D5</text>
<text x="99.9" y="90.3" transform="rotate(-90 99.9 90.3)">D4</text>
<text x="102.1" y="90.3" transform="rotate(-90 102.1 90.3)">D3</text>
<text x="104.2" y="90.3" transform="rotate(-90 104.2 90.3)">D2</text>
<text x="106.4" y="90.3" transform="rotate(-90 106.4 90.3)">D1</text>
<text x="108.6" y="90.3" transform="rotate(-90 108.6 90.3)">D0</text>
<text x="180.5" y="91">VCC</text>
<text x="180.6" y="93.1">S DA</text>
<text x="180.8" y="95.3">SCL</text>
<text x="188.4" y="94.4">J1.3</text>
<text x="188.4" y="92.2">J1.2</text>
<text x="188.4" y="90">J1.</text>
<text x="190.8" y="90">1</text>
<text x="145.6" y="99.2" transform="rotate(-90 145.6 99.2)">VS S</text>
<text x="147.8" y="99.2" transform="rotate(-90 147.8 99.2)">VDD</text>
<text x="150" y="99.2" transform="rotate(-90 150 99.2)">VE E</text>
<text x="152.2" y="99.2" transform="rotate(-90 152.2 99.2)">R S</text>
<text x="154.3" y="99.2" transform="rotate(-90 154.3 99.2)">R /W</text>
<text x="156.5" y="99.2" transform="rotate(-90 156.5 99.2)">E N</text>
<text x="158.7" y="99.2" transform="rotate(-90 158.7 99.2)">DB0</text>
<text x="160.9" y="99.2" transform="rotate(-90 160.9 99.2)">DB1</text>
<text x="163" y="99.2" transform="rotate(-90 163 99.2)">DB2</text>
<text x="165.2" y="99.2" transform="rotate(-90 165.2 99.2)">DB3</text>
<text x="167.4" y="99.2" transform="rotate(-90 167.4 99.2)">DB4</text>
<text x="169.6" y="99.2" transform="rotate(-90 169.6 99.2)">DB5</text>
<text x="171.8" y="99.2" transform="rotate(-90 171.8 99.2)">DB6</text>
<text x="173.9" y="99.2" transform="rotate(-90 173.9 99.2)">DB7</text>
<text x="176.1" y="99.2" transform="rotate(-90 176.1 99.2)">LE D.A</text>
<text x="178.3" y="99.2" transform="rotate(-90 178.3 99.2)">LE D.K</text>
<text x="180.3" y="97.5">GND</text>
<text x="188.4" y="96.5">J1.4</text>
<text x="16.3" y="106.2">IN+</text>
<text x="26.9" y="106.2">OUT+</text>
<text x="144.7" y="106.7" transform="rotate(-90 144.7 106.7)">J2.1</text>
<text x="146.8" y="106.7" transform="rotate(-90 146.8 106.7)">J2.2</text>
<text x="149" y="106.7" transform="rotate(-90 149 106.7)">J2.3</text>
<text x="151.2" y="106.7" transform="rotate(-90 151.2 106.7)">J2.4</text>
<text x="153.4" y="106.7" transform="rotate(-90 153.4 106.7)">J2.5</text>
<text x="155.5" y="106.7" transform="rotate(-90 155.5 106.7)">J2.6</text>
<text x="157.7" y="106.7" transform="rotate(-90 157.7 106.7)">J2.7</text>
<text x="159.9" y="106.7" transform="rotate(-90 159.9 106.7)">J2.8</text>
<text x="162.1" y="106.7" transform="rotate(-90 162.1 106.7)">J2.9</text>
<text x="29.6" y="110.6">B+</text>
<text x="144.7" y="110.1" transform="rotate(-90 144.7 110.1)">1</text>
<text x="146.8" y="110.1" transform="rotate(-90 146.8 110.1)">2</text>
<text x="149" y="110.1" transform="rotate(-90 149 110.1)">3</text>
<text x="151.2" y="110.1" transform="rotate(-90 151.2 110.1)">4</text>
<text x="153.4" y="110.1" transform="rotate(-90 153.4 110.1)">5</text>
<text x="155.5" y="110.1" transform="rotate(-90 155.5 110.1)">6</text>
<text x="157.7" y="110.1" transform="rotate(-90 157.7 110.1)">7</text>
<text x="159.9" y="110.1" transform="rotate(-90 159.9 110.1)">8</text>
<text x="162.1" y="110.1" transform="rotate(-90 162.1 110.1)">9</text>
<text x="164.3" y="110.1" transform="rotate(-90 164.3 110.1)">10 J2.10</text>
<text x="166.4" y="110.1" transform="rotate(-90 166.4 110.1)">11 J2.11</text>
<text x="168.6" y="110.1" transform="rotate(-90 168.6 110.1)">12 J2.12</text>
<text x="170.8" y="110.1" transform="rotate(-90 170.8 110.1)">13 J2.13</text>
<text x="173" y="110.1" transform="rotate(-90 173 110.1)">14 J2.14</text>
<text x="175.2" y="110.1" transform="rotate(-90 175.2 110.1)">15 J2.15</text>
<text x="177.3" y="110.1" transform="rotate(-90 177.3 110.1)">16 J2.16</text>
<text x="16.3" y="119.3">IN-</text>
<text x="27.5" y="119.3">OUT-</text>
<text x="30" y="114.9">B-</text>
<text x="145.6" y="117.8" transform="rotate(-90 145.6 117.8)">VSS</text>
<text x="147.8" y="118" transform="rotate(-90 147.8 118)">VDD</text>
<text x="150" y="116.8" transform="rotate(-90 150 116.8)">VO</text>
<text x="152.1" y="116.7" transform="rotate(-90 152.1 116.7)">R S</text>
<text x="154.3" y="117.2" transform="rotate(-90 154.3 117.2)">RW</text>
<text x="156.5" y="115.3" transform="rotate(-90 156.5 115.3)">E</text>
<text x="158.7" y="117.7" transform="rotate(-90 158.7 117.7)">DB0</text>
<text x="160.9" y="117.7" transform="rotate(-90 160.9 117.7)">DB1</text>
<text x="163" y="117.7" transform="rotate(-90 163 117.7)">DB2</text>
<text x="165.2" y="117.7" transform="rotate(-90 165.2 117.7)">DB3</text>
<text x="167.4" y="117.7" transform="rotate(-90 167.4 117.7)">DB4</text>
<text x="169.6" y="117.7" transform="rotate(-90 169.6 117.7)">DB5</text>
<text x="171.8" y="117.7" transform="rotate(-90 171.8 117.7)">DB6</text>
<text x="173.9" y="117.7" transform="rotate(-90 173.9 117.7)">DB7</text>
<text x="176.1" y="115.3" transform="rotate(-90 176.1 115.3)">A</text>
<text x="178.3" y="115.3" transform="rotate(-90 178.3 115.3)">K</text>
<text x="80.3" y="127.5" transform="rotate(-90 80.3 127.5)">R E SE RVE D</text>
<text x="82.4" y="127.5" transform="rotate(-90 82.4 127.5)">IOR E F</text>
<text x="84.6" y="127.5" transform="rotate(-90 84.6 127.5)">/R E SE T</text>
<text x="86.8" y="127.5" transform="rotate(-90 86.8 127.5)">3V</text>
<text x="89" y="127.5" transform="rotate(-90 89 127.5)">5V</text>
<text x="91.2" y="127.5" transform="rotate(-90 91.2 127.5)">GND2</text>
<text x="93.3" y="127.5" transform="rotate(-90 93.3 127.5)">GND1</text>
<text x="95.5" y="127.5" transform="rotate(-90 95.5 127.5)">VIN</text>
<text x="99.9" y="127.5" transform="rotate(-90 99.9 127.5)">A0</text>
<text x="102.1" y="127.5" transform="rotate(-90 102.1 127.5)">A1</text>
<text x="104.2" y="127.5" transform="rotate(-90 104.2 127.5)">A2</text>
<text x="106.4" y="127.5" transform="rotate(-90 106.4 127.5)">A3</text>
<text x="108.6" y="127.5" transform="rotate(-90 108.6 127.5)">A4/SDA</text>
<text x="110.8" y="127.5" transform="rotate(-90 110.8 127.5)">A5/SCL</text>
<text x="41.3" y="153.2">3</text>
<text x="51.6" y="155.4">1</text>
<text x="41.3" y="157.5">2</text>
<text x="75.1" y="164.1">10</text>
<text x="86.5" y="166.2">8</text>
<text x="40.6" y="172.4">5</text>
<text x="76.1" y="168.4">9</text>
<text x="40.6" y="176.7">6</text>
<text x="50.9" y="174.5">7</text>
<text x="77.3" y="212.4">12</text>
<text x="88.6" y="214.6">14</text>
<text x="77.3" y="216.8">13</text>
</g>
</svg>
